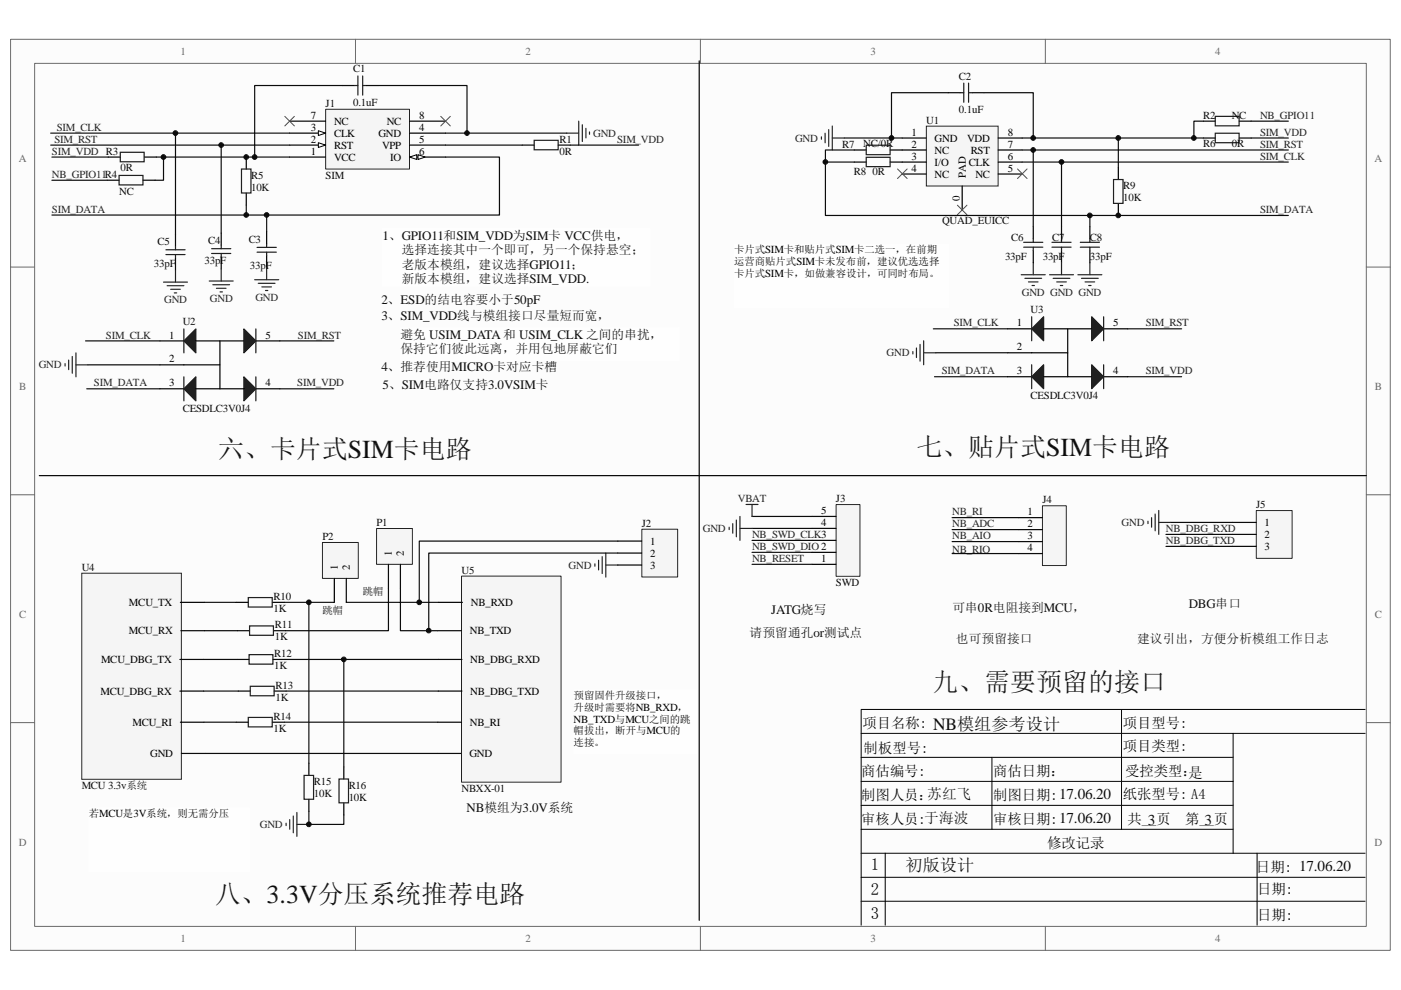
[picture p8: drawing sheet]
<svg xmlns="http://www.w3.org/2000/svg" width="297mm" height="210mm" viewBox="0 0 297 210" stroke-linecap="round" stroke-linejoin="round" font-family="sans-serif">
<path d="M2.3 8.4h292.5v193.2h-292.5z" fill="#fcfcfc"/>
<path d="M2.2 8.3h292.6v193.3h-292.6z" fill="none" stroke="#6a6a6a" stroke-width=".21"/>
<path d="M7.4 13.5h282.3v183h-282.3z" fill="#fcfcfc"/>
<g fill="none" stroke="#6a6a6a" stroke-width=".21">
<path d="M7.3 13.4h282.4v183.1h-282.4zM75.4 8.3v5.1M148.5 8.3v5.1M221.6 8.3v5.1M2.2 56.6h5.1M289.7 56.6h5.1M2.2 104.9h5.1M289.7 104.9h5.1M2.2 153.3h5.1M289.7 153.3h5.1M75.4 196.5v5.1M148.5 196.5v5.1"/>
<path d="M221.6 196.5v5.1"/>
</g>
<g fill="none" stroke="#000" stroke-width=".21">
<path d="M182.6 155.6h106.8M237.8 150.5v25.4M261.4 155.6v25.4M289.4 150.5h-106.8v45.7M182.6 170.8h78.8M182.6 160.6h78.8M182.6 165.7h78.8M182.6 175.9h78.8M210.3 160.6v15.3M182.6 186.1h106.8M182.6 191.2h106.8M182.6 181h106.8"/>
<path d="M187.7 181v15.2M266.5 181v15.2"/>
</g>
<path d="M72.6 18.1h2.5M77.7 18.1h2.5M148.2 12.9v182.3M37.2 49.7v2.5M37.2 54.8v2.5M46.9 49.4v2.6M46.9 54.5v2.6M56.5 49.2v2.5M56.5 54.3v2.5M8.3 100.9h281.4" fill="none" stroke="#000" stroke-width=".25"/>
<g fill="none" stroke="#1c1c1c" stroke-width=".25">
<path d="M75.1 18.1h.8M75.9 16.1v4.1M76.9 16.1v4.1M76.9 18.1h.8M35.2 53h4M35.2 54h4M37.2 52.2v.8M37.2 54v.8M44.9 53.8h4M44.9 52.7h4M46.9 52v.7M46.9 53.8v.7"/>
<path d="M54.5 52.5h4.1M54.5 53.5h4.1M56.5 51.7v.8M56.5 53.5v.8"/>
</g>
<path d="M69.1 23.2h17.7v12.7h-17.7z" fill="#f5f5f5"/>
<path d="M69 23.2h17.8v12.7h-17.8z" fill="none" stroke="#262626" stroke-width=".21"/>
<path d="M61.4 33.3h7.6M61.4 30.8h7.6" fill="none" stroke="#000" stroke-width=".25"/>
<path d="M67.5 30.3l1.5 .5-1.5 .5z" fill="#fcfcfc" stroke="#000" stroke-width=".21"/>
<path d="M61.4 28.2h7.6" fill="none" stroke="#000" stroke-width=".25"/>
<path d="M67.5 27.7l1.5 .5-1.5 .5z" fill="#fcfcfc" stroke="#000" stroke-width=".21"/>
<path d="M86.8 28.2h7.7M86.8 30.8h7.7M86.8 33.3h7.7" fill="none" stroke="#000" stroke-width=".25"/>
<g fill="#fcfcfc" stroke="#000" stroke-width=".21">
<path d="M86.8 33.3l1.6-.5v1z"/>
<path d="M88.6 32.8l1.5 .5-1.5 .5z"/>
</g>
<g fill="none" stroke="#000" stroke-width=".25">
<path d="M52.2 33.3v2.6M61.4 25.7h7.6M86.8 25.7h7.7M110.7 30.8h2.6M118.4 30.8h2.5M52.2 41v2.5M33.9 72.3h5.1M33.9 77.4h12.7M41.5 72.3h10.2M46.6 72.3v10.2M54.2 72.3h5.1M33.9 82.5h5.1"/>
<path d="M41.5 82.5h10.2M54.2 82.5h5.1"/>
</g>
<path d="M60.4 24.7l2 2M62.4 24.7l-2 2M93.4 24.7l2.1 2M95.5 24.7l-2.1 2" fill="none" stroke="#4c4c4c" stroke-width=".21"/>
<path d="M94.5 28.2h25.7M18.1 72.3h15.8M18.6 77.4h15.3M59.3 72.3h11.5M18.4 82.5h15.5M59.3 82.5h11.5" fill="none" stroke="#0e0e0e" stroke-width=".25"/>
<g fill="#1c1c1c" stroke="#1c1c1c" stroke-width=".25">
<path d="M39 72.3l2.5-2.5v5z"/>
<path d="M51.7 69.8l2.5 2.5-2.5 2.5z"/>
<path d="M39 82.5l2.5-2.6v5.1z"/>
<path d="M51.7 79.9l2.5 2.6-2.5 2.5z"/>
</g>
<path d="M51.2 35.9h2v5h-2zM113.3 29.8h5v2h-5zM39 69.8v5M39 79.9v5.1M54.2 69.8v5M54.2 79.9v5.1" fill="none" stroke="#1c1c1c" stroke-width=".25"/>
<path d="M120.2 28.2h2.5M122.7 25.7v5.1M123.5 26.5v3.5M124.2 27.2v2.1M125 28v.5M13.8 77.1v.5M14.6 76.4v2M15.3 75.6v3.6M16.1 74.8v5.1M16.1 77.4h2.5" fill="none" stroke="#262626" stroke-width=".25"/>
<path d="M196.4 26.8h15.2v12.7h-15.2z" fill="#f5f5f5"/>
<path d="M196.4 26.8h15.2v12.7h-15.2z" fill="none" stroke="#262626" stroke-width=".21"/>
<g fill="none" stroke="#000" stroke-width=".25">
<path d="M201 19.7h2.6M206.1 19.7h2.6M181.1 31.8h2.6M188.7 31.8h7.7M191.3 29.3h5.1M191.3 34.4h5.1M191.3 36.9h5.1M204 39.5v5M211.6 29.3h5.1M211.6 31.8h5.1M211.6 34.4h5.1M211.6 36.9h5.1"/>
<path d="M237.1 35.5v2.6M219.1 48.1v2.5M219.1 53.2v2.5M225.1 48.1v2.5M225.1 53.2v2.5M231.1 48.1v2.5M231.1 53.2v2.5M237.1 43.2v2.5M213.7 69.7h5M213.7 79.9h5M221.3 69.7h10.2M221.3 79.9h10.2"/>
<path d="M226.4 69.7v10.2M226.4 74.8h-12.7M234 69.7h5.1M234 79.9h5.1"/>
</g>
<g fill="none" stroke="#262626" stroke-width=".25">
<path d="M174.2 29v.5M174.9 28.3v2M175.7 27.5v3.6M176.5 29.3h2.5M176.5 26.7v5.1M216.5 58.3h5.1M217.3 59h3.5M218.1 59.8h2M219.1 55.7v2.6M222.5 58.3h5.1M223.3 59h3.5M224 59.8h2.1"/>
<path d="M225.1 55.7v2.6M228.5 58.3h5.1M229.3 59h3.6M230.1 59.8h2M231.1 55.7v2.6M193.5 74.6v.5M194.3 73.8v2M195.1 73v3.6M195.8 72.3v5.1M195.8 74.8h2.6M218.8 60.6h.5M224.8 60.6h.5"/>
<path d="M230.8 60.6h.5"/>
</g>
<g fill="none" stroke="#1c1c1c" stroke-width=".25">
<path d="M203.6 19.7h.7M204.3 17.6v4.1M205.4 19.7h.7M205.4 17.6v4.1M183.7 30.8h5v2h-5zM236.1 38.1h2v5h-2zM217 51.4h4.1M217 52.4h4.1M219.1 50.6v.8M219.1 52.4v.8M223 51.4h4.1M223 52.4h4.1"/>
<path d="M225.1 50.6v.8M225.1 52.4v.8M229 51.4h4.1M229 52.4h4.1M231.1 50.6v.8M231.1 52.4v.8M218.7 67.2v5.1M218.7 77.4v5M234 67.2v5.1M234 77.4v5"/>
</g>
<path d="M197.9 69.7h15.8M198.1 79.9h15.6M198.4 74.8h15.3M239.1 79.9h11.4M239.1 69.7h11.4" fill="none" stroke="#0e0e0e" stroke-width=".25"/>
<g fill="#1c1c1c" stroke="#1c1c1c" stroke-width=".25">
<path d="M221.3 67.2v5.1l-2.6-2.6z"/>
<path d="M231.5 67.2l2.5 2.5-2.5 2.6z"/>
<path d="M218.7 79.9l2.6-2.5v5z"/>
<path d="M231.5 77.4l2.5 2.5-2.5 2.5z"/>
</g>
<path d="M84.9 69.5h59.1v7h-59.1z" fill="#fefefe"/>
<path d="M84.9 69.5h59.1v7h-59.1z" fill="none" stroke="#fefefe" stroke-width=".21"/>
<path d="M190.3 35.8l2 2.1M192.3 35.8l-2 2.1M215.7 35.8l2.1 2.1M217.8 35.8l-2.1 2.1" fill="none" stroke="#4c4c4c" stroke-width=".21"/>
<path d="M81.1 48.5h56.7v12.2h-56.7z" fill="#fefefe"/>
<path d="M81.1 48.5h56.7v12.2h-56.7z" fill="none" stroke="#fefefe" stroke-width=".21"/>
<path d="M22.7 38.2h2.5M23 33.3h2.5M30.3 38.2h2.6M30.6 33.3h2.5M255.1 29.3h2.6M255.1 25.7h2.6M262.7 29.3h2.6M262.7 25.7h2.6" fill="none" stroke="#000" stroke-width=".25"/>
<path d="M25.2 37.2h5.1v2h-5.1zM25.5 32.3h5.1v2h-5.1zM257.7 28.3h5v2h-5zM257.7 24.7h5v2h-5z" fill="none" stroke="#1c1c1c" stroke-width=".25"/>
<g fill="none" stroke="#0e0e0e" stroke-width=".25">
<path d="M72.6 18.1h-18.6v15.2M80.2 18.1h18.8v10.1M201 19.7h-12v9.6M208.7 19.7h10.4v9.6M10.7 30.8h50.7M10.7 28.2h50.7M11 33.3h12M11 38.2h11.7M33.1 33.3h28.3M34.7 33.3v4.9h-1.8M37.2 28.2v21.5M94.5 33.3h11.4v12.3h-94.9"/>
<path d="M94.5 30.8h16.2M120.9 30.8h14.5M179 29.3h12.3M216.7 29.3h38.4M216.7 31.8h56.5M216.7 34.4h56.5M219.1 31.8v16.3M225.1 34.4v13.7M237.1 29.3v6.2M255.1 25.7h-2v3.6M265.3 29.3h7.9M265.3 25.7h7.9"/>
<path d="M52.2 43.5v2.1M56.5 45.6v3.6M231.1 45.7v2.4"/>
</g>
<g fill="none" stroke="#262626" stroke-width=".25">
<path d="M34.7 59.8h5M37.2 57.3v2.5M44.4 59.6h5M46.9 57.1v2.5M54 59.3h5.1M56.5 56.8v2.5M35.4 60.6h3.6M36.2 61.4h2M37 62.1h.5M45.1 60.4h3.6M45.9 61.2h2M46.6 61.9h.6"/>
<path d="M54.8 60.1h3.5M55.5 60.9h2M56.3 61.6h.5"/>
</g>
<path d="M203 43.5l2 2.1M205 43.5l-2 2.1" fill="none" stroke="#4c4c4c" stroke-width=".21"/>
<path d="M155.7 51.8h45.4v13.5h-45.4z" fill="#fefefe"/>
<path d="M155.6 51.8h45.5v13.5h-45.5z" fill="none" stroke="#fefefe" stroke-width=".21"/>
<path d="M46.9 30.8v18.6M175 34.4v11.3h98.2M181.1 31.8h-6.1v2.6h6.1" fill="none" stroke="#0e0e0e" stroke-width=".25"/>
<path d="M181.1 34.4h2.6M188.7 34.4h2.6M50.1 127.8h2.5M50.3 139.9h2.5M50.4 133.8h2.5M57.7 127.8h2.6M57.9 139.9h2.5M58 133.8h2.5M50.1 153.2h2.5M50.5 146.6h2.6M57.7 153.2h2.6M58.1 146.6h2.6" fill="none" stroke="#000" stroke-width=".25"/>
<path d="M183.7 33.4h5v1.9h-5zM52.6 126.7h5.1v2.1h-5.1zM52.8 138.9h5.1v2h-5.1zM52.9 132.8h5.1v1.9h-5.1zM52.6 152.2h5.1v2h-5.1zM53.1 145.6h5v2h-5z" fill="none" stroke="#1c1c1c" stroke-width=".25"/>
<path d="M17.4 121.6h21.1v43.7h-21.1z" fill="#f5f5f5"/>
<path d="M17.3 121.6h21.2v43.7h-21.2z" fill="none" stroke="#262626" stroke-width=".21"/>
<path d="M38.1 139.9h5.1M38.2 127.8h5.1M38.4 133.8h5M38.1 146.6h5.1M38.2 153.2h5.1M38.5 159.8h5" fill="none" stroke="#000" stroke-width=".25"/>
<path d="M97.9 122.2h21.1v43.7h-21.1z" fill="#f5f5f5"/>
<path d="M97.9 122.2h21.1v43.7h-21.1z" fill="none" stroke="#262626" stroke-width=".21"/>
<path d="M92.8 133.8h5M92.9 139.9h5M93 127.8h5M92.7 159.8h5M92.8 153.2h5M92.9 146.6h5M65.5 161.9v2.6M65.5 169.5v2.6M72.9 162.7v2.5M72.9 170.3v2.5" fill="none" stroke="#000" stroke-width=".25"/>
<path d="M43.2 139.9h7.1M43.3 127.8h6.8M43.4 133.8h7M60.3 127.8h5.2v34.1M65.5 127.8h5.4M72.9 139.9v22.8M43.2 146.6h7.3M43.3 153.2h6.8M65.5 172.1v2.8h7.4v-2.1" fill="none" stroke="#0e0e0e" stroke-width=".25"/>
<path d="M64.5 164.5h2v5h-2zM71.9 165.2h2v5.1h-2z" fill="none" stroke="#1c1c1c" stroke-width=".25"/>
<path d="M60.7 174.6v.5M61.4 173.8v2.1M62.2 173.1v3.5M62.9 174.9h2.6M62.9 172.3v5.1" fill="none" stroke="#262626" stroke-width=".25"/>
<path d="M68.4 115.1h7.6v7.6h-7.6z" fill="#f5f5f5"/>
<path d="M68.4 115.1h7.6v7.6h-7.6z" fill="none" stroke="#262626" stroke-width=".21"/>
<path d="M70.9 122.7v5.1M73.4 122.7v5.1" fill="none" stroke="#000" stroke-width=".25"/>
<path d="M79.9 112.1h7.5v7.6h-7.5z" fill="#f5f5f5"/>
<path d="M79.8 112.1h7.6v7.6h-7.6z" fill="none" stroke="#262626" stroke-width=".21"/>
<path d="M82.4 119.7v5.1M84.9 119.7v5.1" fill="none" stroke="#000" stroke-width=".25"/>
<path d="M73.4 127.8h19.6M82.4 124.8v9h-21.9M84.9 124.8v9h7.9" fill="none" stroke="#0e0e0e" stroke-width=".25"/>
<path d="M121.7 146.3h25.9v13.5h-25.9z" fill="#fefefe"/>
<path d="M121.6 146.3h26v13.5h-26z" fill="none" stroke="#fefefe" stroke-width=".21"/>
<path d="M126.1 119.6v.5M126.9 118.8v2.1M127.7 118.1v3.5M128.4 119.8h2.6M128.4 117.3v5.1" fill="none" stroke="#262626" stroke-width=".25"/>
<path d="M60.4 139.9h32.5M43.5 159.8h49.2M60.3 153.2h32.5M60.7 146.6h32.2" fill="none" stroke="#0e0e0e" stroke-width=".25"/>
<path d="M18.9 171.4h33.9v13.4h-33.9z" fill="#fefefe"/>
<path d="M18.8 171.4h34v13.4h-34z" fill="none" stroke="#fefefe" stroke-width=".21"/>
<path d="M136.1 112.3h7.6v10.1h-7.6z" fill="#f5f5f5"/>
<path d="M136.1 112.2h7.6v10.2h-7.6z" fill="none" stroke="#262626" stroke-width=".21"/>
<path d="M131 114.8h5.1M131 117.3h5.1M131 119.8h5.1" fill="none" stroke="#000" stroke-width=".25"/>
<path d="M131 114.8h-42.1v13M131 117.3h-40.1v16.5" fill="none" stroke="#0e0e0e" stroke-width=".25"/>
<path d="M177.3 107h5v15.2h-5z" fill="#f5f5f5"/>
<path d="M177.3 107h5v15.2h-5z" fill="none" stroke="#262626" stroke-width=".21"/>
<path d="M172.2 112.1h5M172.2 114.6h5M172.2 117.2h5M172.2 119.7h5M172.2 109.5h5" fill="none" stroke="#000" stroke-width=".25"/>
<path d="M159.4 109.5h12.8M159.4 112.1h12.8M159.4 114.6h12.8M159.4 117.2h12.8M159.4 119.7h12.8M247.2 113.3h14M247.2 115.9h14M248.2 110.8h13" fill="none" stroke="#0e0e0e" stroke-width=".25"/>
<path d="M154.6 111.8v.5M155.4 111.1v2M156.1 110.3v3.6M156.9 109.5v5.1M156.9 112.1h2.5M158.2 107h2.5M159.4 107v2.5M243.4 110.6v.5M244.2 109.8v2M244.9 109v3.6M245.7 110.8h2.5M245.7 108.3v5" fill="none" stroke="#262626" stroke-width=".25"/>
<path d="M221 107.3h5.1v12.7h-5.1z" fill="#f5f5f5"/>
<path d="M221 107.3h5.1v12.7h-5.1z" fill="none" stroke="#262626" stroke-width=".21"/>
<path d="M215.9 109.8h5.1M215.9 112.3h5.1M215.9 114.9h5.1M215.9 117.4h5.1" fill="none" stroke="#000" stroke-width=".25"/>
<path d="M201.9 109.8h14M201.9 112.3h14M201.9 114.9h14M201.9 117.4h14" fill="none" stroke="#0e0e0e" stroke-width=".25"/>
<path d="M266.4 108.3h7.6v10.1h-7.6z" fill="#f5f5f5"/>
<path d="M266.4 108.3h7.6v10.1h-7.6z" fill="none" stroke="#262626" stroke-width=".21"/>
<path d="M261.2 110.8h5.1M261.2 113.3h5.1M261.2 115.9h5.1" fill="none" stroke="#000" stroke-width=".25"/>
<g fill="#0e0e0e" stroke="#0e0e0e" stroke-width=".21">
<circle cx="34.7" cy="33.3" r=".5"/>
<circle cx="37.2" cy="28.2" r=".5"/>
<circle cx="46.9" cy="30.8" r=".5"/>
<circle cx="52.2" cy="45.6" r=".5"/>
<circle cx="52.2" cy="33.3" r=".5"/>
<circle cx="54" cy="33.3" r=".49"/>
<circle cx="56.5" cy="45.6" r=".49"/>
<circle cx="65.5" cy="174.8" r=".49"/>
<circle cx="65.5" cy="127.8" r=".49"/>
<circle cx="72.9" cy="139.9" r=".49"/>
<circle cx="88.9" cy="127.8" r=".5"/>
<circle cx="90.9" cy="133.8" r=".5"/>
<circle cx="99" cy="28.2" r=".49"/>
<circle cx="175" cy="34.4" r=".49"/>
<circle cx="189" cy="29.3" r=".49"/>
<circle cx="219" cy="31.8" r=".49"/>
<circle cx="219" cy="29.3" r=".49"/>
<circle cx="225.1" cy="34.4" r=".49"/>
<circle cx="231.1" cy="45.7" r=".5"/>
<circle cx="237.1" cy="45.7" r=".5"/>
<circle cx="237.1" cy="29.3" r=".5"/>
<circle cx="253.1" cy="29.3" r=".5"/>
</g>
<g font-size="5.5" fill="#151515">
<text x="46.2" y="97.2">六、卡片式SIM卡电路</text>
<text x="194.3" y="96.6">七、贴片式SIM卡电路</text>
<text x="197.7" y="146.5">九、需要预留的接口</text>
<text x="45.5" y="191.5">八、3.3V分压系统推荐电路</text>
</g>
<text font-size="3.7" fill="#0e0e0e" x="197.9" y="154.8">NB模组参考设计</text>
<g font-size="3.6">
<text x="184.6" y="184.6">1</text>
<text x="184.6" y="189.9">2</text>
<text x="184.6" y="195">3</text>
</g>
<text font-size="3.6" fill="#0e0e0e" x="192" y="184.8">初版设计</text>
<g font-size="3.2" fill="#0e0e0e">
<text x="243.4" y="174.9">3</text>
<text x="255.4" y="174.9">3</text>
</g>
<g font-size="3.1">
<text x="182.9" y="154.4">项目名称:</text>
<text x="238.1" y="154.4">项目型号:</text>
<text x="183.1" y="159.7">制板型号:</text>
<text x="238.1" y="159.2">项目类型:</text>
<text x="182.6" y="164.7">商估编号:</text>
<text x="210.6" y="164.7">商估日期：</text>
<text x="238.6" y="164.7">受控类型：</text>
<text x="182.6" y="169.8">制图人员：苏红飞</text>
<text x="210.6" y="169.8">制图日期:17.06.20</text>
<text x="238.1" y="169.4">纸张型号: A4</text>
<text x="182.6" y="174.8">审核人员:于海波</text>
<text x="210.6" y="174.8">审核日期:17.06.20</text>
<text x="222" y="179.8">修改记录</text>
<text x="239.1" y="174.7">共__页</text>
<text x="251.2" y="174.7">第__页</text>
<text x="266.3" y="184.9">日期: 17.06.20</text>
<text x="266.5" y="189.7">日期:</text>
<text x="266.5" y="195.1">日期:</text>
</g>
<text font-size="3.1" fill="#0e0e0e" x="251.9" y="165">是</text>
<g font-size="2.8" fill="#0e0e0e">
<text x="81.1" y="50.9">1、GPIO11和SIM_VDD为SIM卡 VCC供电，</text>
<text x="80.9" y="64.4">2、ESD的结电容要小于50pF</text>
<text x="80.9" y="67.9">3、SIM_VDD线与模组接口尽量短而宽，</text>
<text x="80.9" y="78.6">4、推荐使用MICRO卡对应卡槽</text>
<text x="81.1" y="82.4">5、SIM电路仅支持3.0VSIM卡</text>
<text x="163.5" y="130.2">JATG烧写</text>
<text x="252" y="129">DBG串口</text>
<text x="98.9" y="172.2">NB模组为3.0V系统</text>
</g>
<g font-size="2.7" fill="#0e0e0e">
<text x="85.2" y="53.9">选择连接其中一个即可，另一个保持悬空；</text>
<text x="85.2" y="57">老版本模组，建议选择GPIO11；</text>
<text x="85.2" y="60">新版本模组，建议选择SIM_VDD.</text>
<text x="84.9" y="71.9">避免 USIM_DATA 和 USIM_CLK 之间的串扰，</text>
<text x="84.9" y="74.9">保持它们彼此远离，并用包地屏蔽它们</text>
<text x="201.9" y="129.7">可串0R电阻接到MCU，</text>
<text x="158.9" y="135.1">请预留通孔or测试点</text>
<text x="202.7" y="136.3">也可预留接口</text>
<text x="241.1" y="136.3">建议引出，方便分析模组工作日志</text>
</g>
<g font-size="2.3" fill="#696969">
<text x="38.3" y="11.6">1</text>
<text x="111.4" y="11.6">2</text>
<text x="184.5" y="11.6">3</text>
<text x="257.7" y="11.6">4</text>
<text x="4" y="34.5">A</text>
<text x="291.4" y="34.5">A</text>
<text x="4" y="82.8">B</text>
<text x="291.5" y="82.8">B</text>
<text x="4" y="131.1">C</text>
<text x="291.5" y="131.1">C</text>
<text x="4" y="179.4">D</text>
<text x="291.4" y="179.4">D</text>
<text x="38.3" y="199.8">1</text>
<text x="111.4" y="199.8">2</text>
<text x="184.5" y="199.8">3</text>
<text x="257.7" y="199.8">4</text>
</g>
<g font-size="2.3" fill="#0e0e0e">
<text x="74.9" y="15.3">C1</text>
<text x="203.3" y="16.9">C2</text>
<text x="69" y="22.6">J1</text>
<text x="74.9" y="22.5">0.1uF</text>
<text x="203.3" y="24">0.1uF</text>
<text x="196.4" y="26.2">U1</text>
<text x="255.1" y="25.2">R2</text>
<text x="261.2" y="25.2">NC</text>
<text x="118.6" y="30.3">R1</text>
<text x="118.6" y="32.8">0R</text>
<text x="178.6" y="31.3">R7</text>
<text x="183" y="31.2">NC/0R</text>
<text x="255.1" y="31.2">R6</text>
<text x="261.2" y="31.2">0R</text>
<text x="25.3" y="41.3">NC</text>
<text x="25.5" y="36.4">0R</text>
<text x="53.3" y="37.9">R5</text>
<text x="53.3" y="40.4">10K</text>
<text x="69" y="37.9">SIM</text>
<text x="181" y="37.2">R8 0R</text>
<text x="238.1" y="40.1">R9</text>
<text x="199.7" y="47.6">QUAD_EUICC</text>
<text x="238.1" y="42.7">10K</text>
<text x="33.4" y="52">C5</text>
<text x="44.1" y="51.7">C4</text>
<text x="52.7" y="51.5">C3</text>
<text x="214.4" y="51.2">C6</text>
<text x="223.1" y="51.2">C7</text>
<text x="231.1" y="51.2">C8</text>
<text x="32.6" y="56.5">33pF</text>
<text x="43.3" y="56">33pF</text>
<text x="53" y="57">33pF</text>
<text x="213.1" y="55.2">33pF</text>
<text x="221.1" y="55.2">33pF</text>
<text x="231.1" y="55.2">33pF</text>
<text x="38.8" y="69">U2</text>
<text x="218.5" y="66.4">U3</text>
<text x="38.8" y="87.3">CESDLC3V0J4</text>
<text x="218.5" y="84.7">CESDLC3V0J4</text>
<text x="177.2" y="106.5">J3</text>
<text x="221" y="106.7">J4</text>
<text x="266.3" y="107.7">J5</text>
<text x="79.8" y="111.6">P1</text>
<text x="136.1" y="111.7">J2</text>
<text x="68.4" y="114.5">P2</text>
<text x="17.3" y="121.1">U4</text>
<text x="97.8" y="121.7">U5</text>
<text x="177.2" y="124.3">SWD</text>
<text x="58" y="127.3">R10</text>
<text x="58" y="129.8">1K</text>
<text x="58.2" y="133.2">R11</text>
<text x="58.2" y="135.8">1K</text>
<text x="58.2" y="139.4">R12</text>
<text x="58.2" y="141.9">1K</text>
<text x="58.4" y="146.1">R13</text>
<text x="58.4" y="148.6">1K</text>
<text x="58" y="152.7">R14</text>
<text x="58" y="155.2">1K</text>
<text x="17.3" y="167.3">MCU 3.3v系统</text>
<text x="66.5" y="166.5">R15</text>
<text x="73.9" y="167.3">R16</text>
<text x="97.8" y="167.9">NBXX-01</text>
<text x="66.5" y="169">10K</text>
<text x="73.9" y="169.8">10K</text>
</g>
<g font-size="2.3" fill="#262626">
<text x="12" y="27.7">SIM_CLK</text>
<text x="125.8" y="29">GND</text>
<text x="267.2" y="28.8">SIM_VDD</text>
<text x="267.2" y="25.2">NB_GPIO11</text>
<text x="11" y="32.8">SIM_VDD R3</text>
<text x="11.5" y="30.3">SIM_RST</text>
<text x="130.8" y="30.3">SIM_VDD</text>
<text x="168.6" y="30">GND</text>
<text x="267.2" y="31.3">SIM_RST</text>
<text x="267.2" y="33.8">SIM_CLK</text>
<text x="11" y="37.7">NB_GPIO11R4</text>
<text x="11" y="45.1">SIM_DATA</text>
<text x="267.2" y="45.2">SIM_DATA</text>
<text x="34.8" y="64.4">GND</text>
<text x="44.5" y="64.1">GND</text>
<text x="54.1" y="63.9">GND</text>
<text x="216.7" y="62.8">GND GND GND</text>
<text x="22.5" y="71.8">SIM_CLK</text>
<text x="63.2" y="71.8">SIM_RST</text>
<text x="202.2" y="69.2">SIM_CLK</text>
<text x="242.9" y="69.2">SIM_RST</text>
<text x="188" y="75.6">GND</text>
<text x="8.2" y="78.1">GND</text>
<text x="19.9" y="82">SIM_DATA</text>
<text x="63" y="82">SIM_VDD</text>
<text x="199.7" y="79.4">SIM_DATA</text>
<text x="242.9" y="79.4">SIM_VDD</text>
<text x="156.4" y="106.5">VBAT</text>
<text x="149" y="112.8">GND</text>
<text x="201.9" y="109.3">NB_RI</text>
<text x="201.9" y="111.8">NB_ADC</text>
<text x="237.8" y="111.6">GND</text>
<text x="247.2" y="112.8">NB_DBG_RXD</text>
<text x="159.4" y="114.1">NB_SWD_CLK3</text>
<text x="159.4" y="116.6">NB_SWD_DIO 2</text>
<text x="159.4" y="119.2">NB_RESET</text>
<text x="201.9" y="114.4">NB_AIO</text>
<text x="201.9" y="117.4">NB_RIO</text>
<text x="247.2" y="115.4">NB_DBG_TXD</text>
<text x="120.6" y="120.6">GND</text>
<text x="55.1" y="175.6">GND</text>
</g>
<g font-size="2.3">
<text x="65.9" y="27.7">3</text>
<text x="65.9" y="25.2">7</text>
<text x="70.8" y="29">CLK</text>
<text x="70.8" y="26.5">NC</text>
<text x="80.2" y="29">GND</text>
<text x="82" y="26.5">NC</text>
<text x="88.9" y="25.2">8</text>
<text x="88.9" y="27.7">4</text>
<text x="193.2" y="28.8">1</text>
<text x="213.7" y="28.8">8</text>
<text x="65.9" y="32.8">1</text>
<text x="65.9" y="30.3">2</text>
<text x="70.8" y="34.1">VCC</text>
<text x="70.8" y="31.5">RST</text>
<text x="81" y="31.5">VPP</text>
<text x="82.7" y="34.1">IO</text>
<text x="88.9" y="30.3">5</text>
<text x="88.9" y="32.8">6</text>
<text x="193.2" y="31.3">2</text>
<text x="193.2" y="33.8">3</text>
<text x="198.2" y="30">GND</text>
<text x="198.2" y="32.6">NC</text>
<text x="198.2" y="35.1">I/O</text>
<text x="205" y="30">VDD</text>
<text x="205.4" y="35.1">CLK</text>
<text x="205.8" y="32.6">RST</text>
<text x="213.7" y="31.3">7</text>
<text x="213.7" y="33.8">6</text>
<text x="193.2" y="36.4">4</text>
<text x="198.2" y="37.7">NC</text>
<text x="204.7" y="37.7" transform="rotate(-90 204.7 37.7)">PAD</text>
<text x="206.8" y="37.7">NC</text>
<text x="213.7" y="36.4">5</text>
<text x="203.5" y="42.7" transform="rotate(-90 203.5 42.7)">0</text>
<text x="35.9" y="71.8">1</text>
<text x="56.3" y="71.8">5</text>
<text x="215.6" y="69.2">1</text>
<text x="236" y="69.2">5</text>
<text x="35.9" y="76.9">2</text>
<text x="215.6" y="74.3">2</text>
<text x="35.9" y="82">3</text>
<text x="56.3" y="82">4</text>
<text x="215.6" y="79.4">3</text>
<text x="236" y="79.4">4</text>
<text x="174.1" y="111.6">4</text>
<text x="174.1" y="109">5</text>
<text x="217.8" y="109.3">1</text>
<text x="217.8" y="111.8">2</text>
<text x="268.1" y="111.6">1</text>
<text x="83.1" y="117.9" transform="rotate(-90 83.1 117.9)">1</text>
<text x="85.6" y="117.9" transform="rotate(-90 85.6 117.9)">2</text>
<text x="137.9" y="115.5">1</text>
<text x="137.9" y="118.1">2</text>
<text x="174.1" y="119.2">1</text>
<text x="217.8" y="114.4">3</text>
<text x="217.8" y="116.9">4</text>
<text x="268.1" y="114.1">2</text>
<text x="268.1" y="116.6">3</text>
<text x="71.6" y="120.9" transform="rotate(-90 71.6 120.9)">1</text>
<text x="74.2" y="120.9" transform="rotate(-90 74.2 120.9)">2</text>
<text x="137.9" y="120.6">3</text>
<text x="27.3" y="128.5">MCU_TX</text>
<text x="99.8" y="128.5">NB_RXD</text>
<text x="27.3" y="134.5">MCU_RX</text>
<text x="99.6" y="134.5">NB_TXD</text>
<text x="21.4" y="140.6">MCU_DBG_TX</text>
<text x="99.7" y="140.6">NB_DBG_RXD</text>
<text x="21.3" y="147.3">MCU_DBG_RX</text>
<text x="99.7" y="147.3">NB_DBG_TXD</text>
<text x="28.1" y="153.9">MCU_RI</text>
<text x="99.6" y="153.9">NB_RI</text>
<text x="121.6" y="153.3">NB_TXD与MCU之间的跳</text>
<text x="31.9" y="160.6">GND</text>
<text x="99.5" y="160.6">GND</text>
</g>
<g font-size="2.2">
<text x="155.6" y="53.8">卡片式SIM卡和贴片式SIM卡二选一，在前期</text>
<text x="155.6" y="58.7">卡片式SIM卡，如做兼容设计，可同时布局。</text>
<text x="155.6" y="56.3">运营商贴片式SIM卡未发布前，建议优选选择</text>
<text x="121.6" y="148.3">预留固件升级接口，</text>
<text x="121.6" y="155.8">帽拔出，断开与MCU的</text>
<text x="121.6" y="150.8">升级时需要将NB_RXD，</text>
<text x="121.6" y="158.2">连接。</text>
<text x="18.8" y="173.3">若MCU是3V系统，则无需分压</text>
</g>
<g font-size="2.2" fill="#0e0e0e">
<text x="68.4" y="130.3">跳帽</text>
<text x="76.9" y="126.3">跳帽</text>
</g>
</svg>
